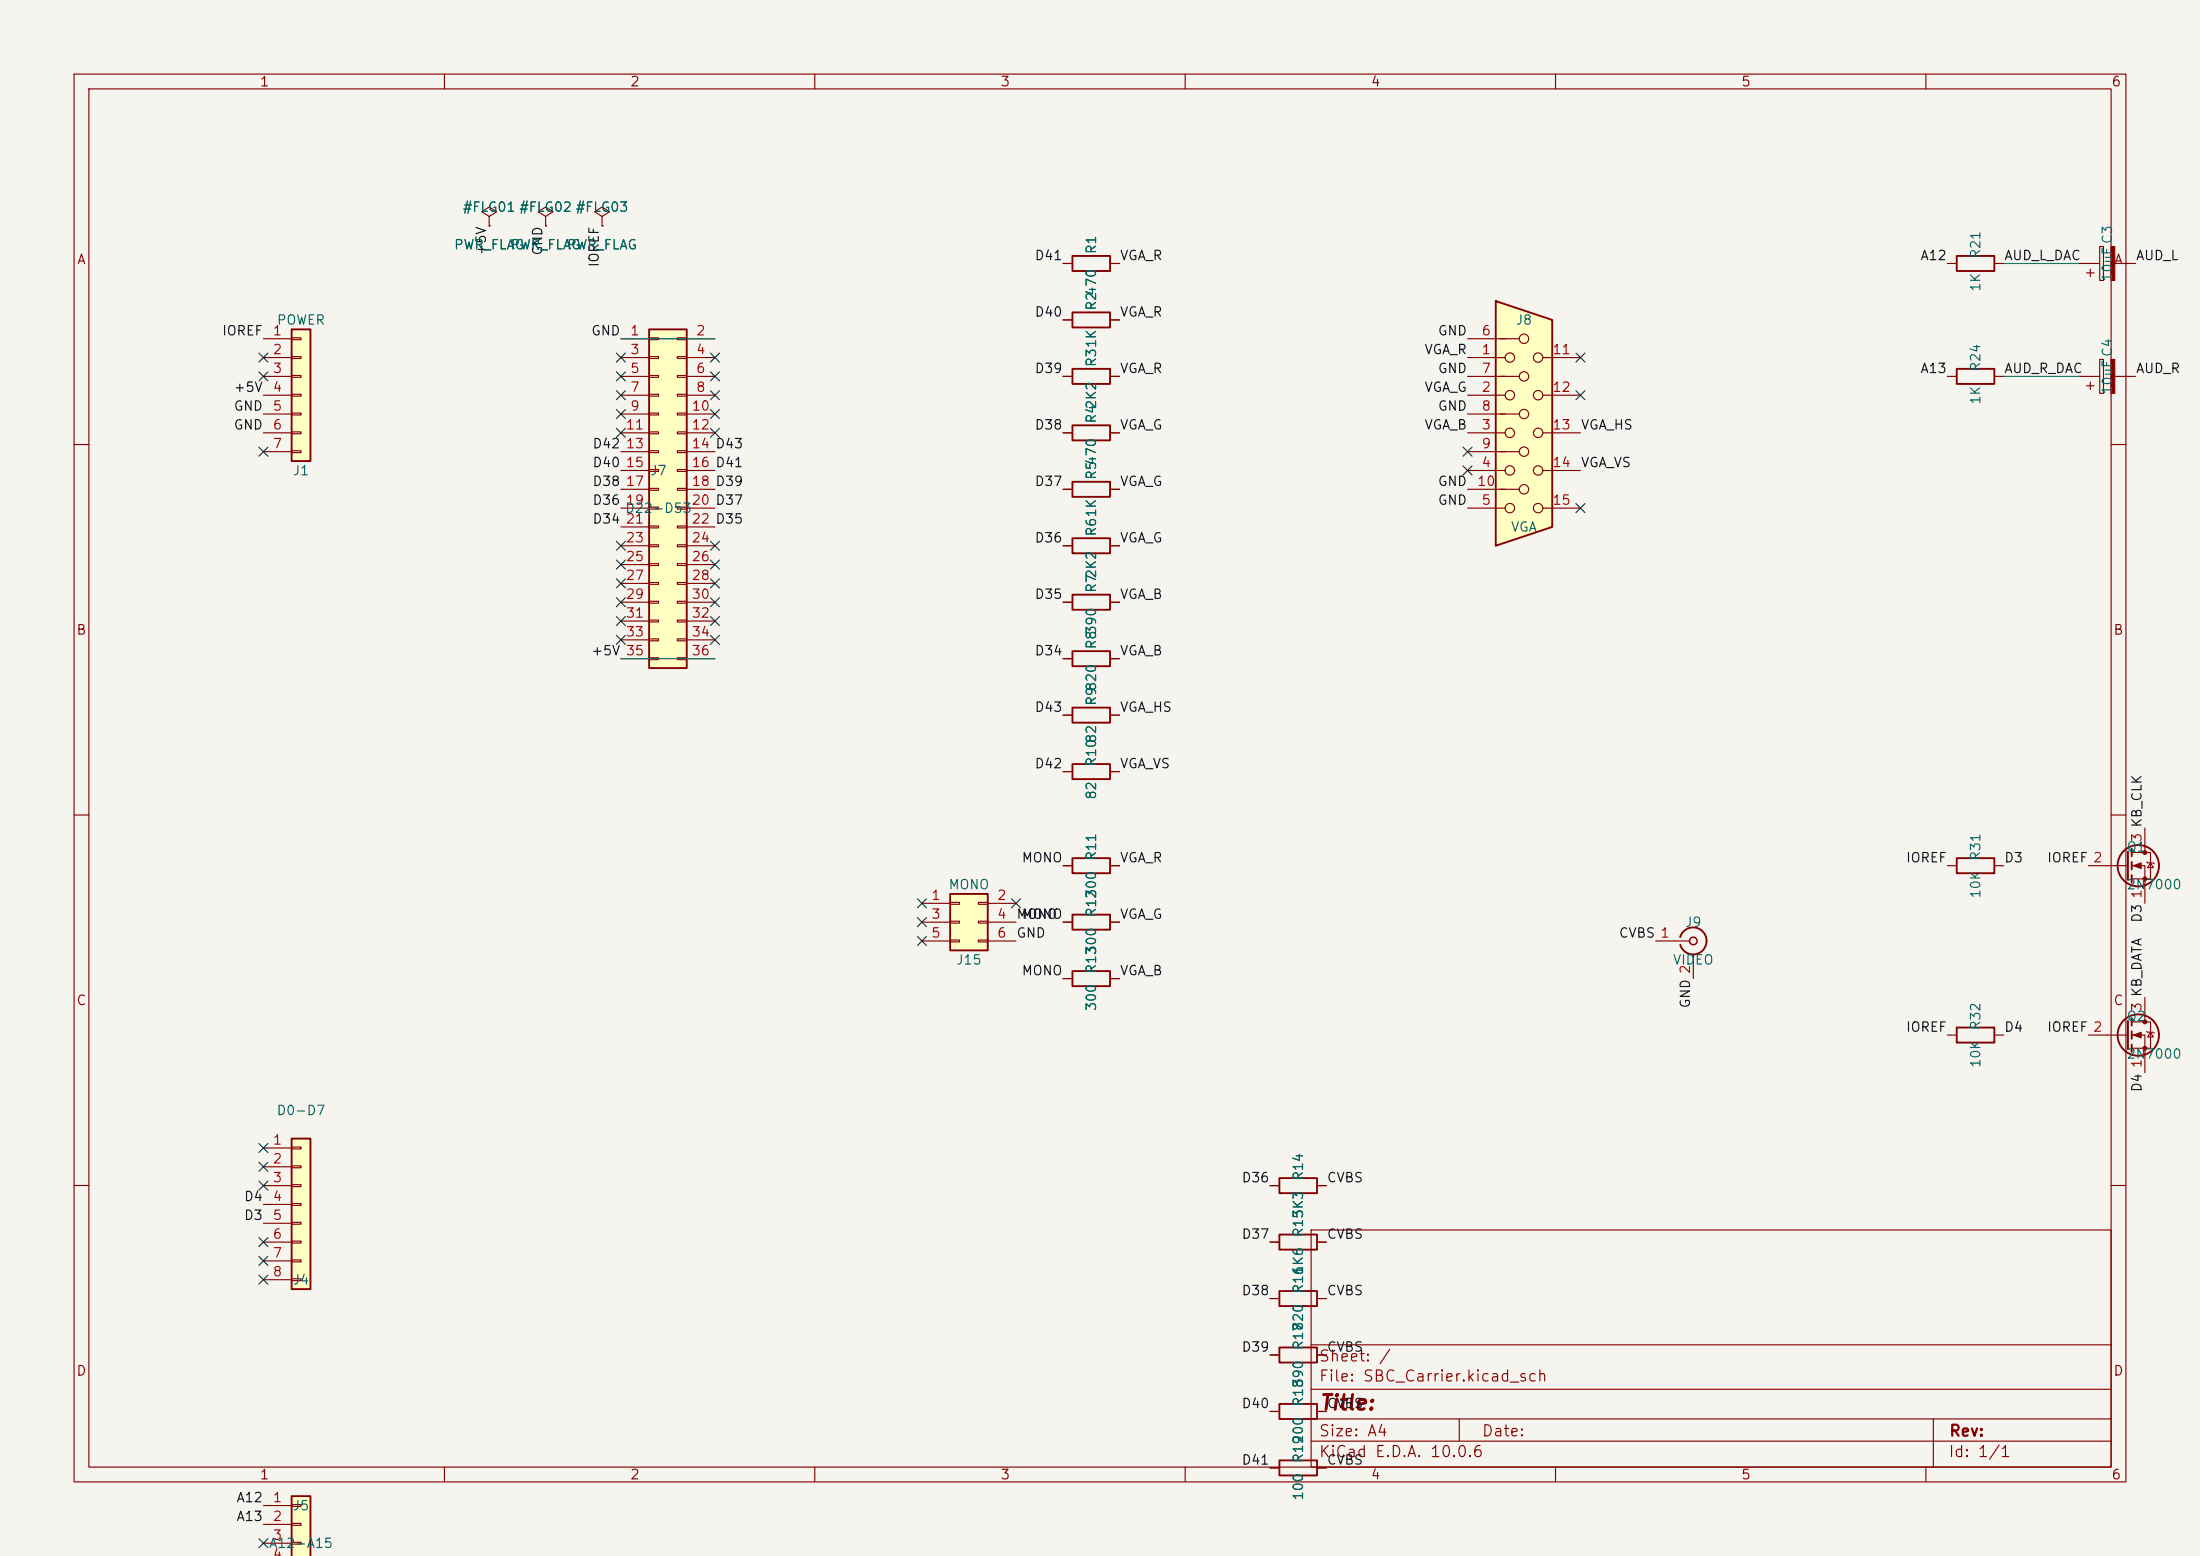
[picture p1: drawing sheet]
<svg xmlns="http://www.w3.org/2000/svg" width="297mm" height="210mm" viewBox="0 0 297 210" stroke-linecap="round" stroke-linejoin="round" font-family="sans-serif">
<path d="M0 0h297v210h-297z" fill="#f5f4ef" stroke="#f5f4ef" stroke-width=".14"/>
<g fill="none" stroke="#840000" stroke-width=".15">
<path d="M10 10h277v190h-277zM12 12h273v186h-273zM60 10v2M110 10v2M160 10v2M210 10v2M260 10v2M66 29.2l1.1-.6-1.1-.7-1 .7 1 .6v1.3M66 30.5h.1M73.7 29.2l1-.6-1-.7-1.1 .7 1.1 .6v1.3M73.7 30.5h.1M81.3 29.2l1-.6-1-.7-1 .7 1 .6v1.3"/>
<path d="M81.3 30.5h.1M143.5 58.4h1.3M143.5 50.8h1.3M149.9 58.4h1.2M149.9 50.8h1.2M10 60h2M143.5 66h1.3M149.9 66h1.2M285 60h2M143.5 96.5h1.3M143.5 88.9h1.3M149.9 96.5h1.2"/>
<path d="M149.9 88.9h1.2M10 110h2M285 110h2M143.5 132.1h1.3M143.5 124.5h1.3M149.9 132.1h1.2M149.9 124.5h1.2M10 160h2M171.4 160h1.3M171.4 175.3h1.3M171.4 167.6h1.3M177 166h108v32h-108z"/>
<path d="M177.8 160h1.3M177.8 175.3h1.3M177.8 167.6h1.3M285 160h2M60 198v2M110 198v2M160 198v2M171.4 182.9h1.3M171.4 198.1h1.3M171.4 190.5h1.3M177 194.5h108M177 191.5h108"/>
<path d="M177 187.5h108M177 181.5h108M177.8 182.9h1.3M177.8 198.1h1.3M177.8 190.5h1.3M197 191.5v3M210 198v2M260 198v2M261 191.5v6.5"/>
</g>
<g fill="none" stroke="#840000" stroke-width=".25">
<path d="M144.8 57.4h5.1v2h-5.1zM144.8 49.8h5.1v2h-5.1zM144.8 65h5.1v2.1h-5.1zM144.8 95.5h5.1v2h-5.1zM144.8 87.9h5.1v2h-5.1zM144.8 131.1h5.1v2h-5.1zM144.8 123.4h5.1v2.1h-5.1zM172.7 159h5.1v2h-5.1zM172.7 174.2h5.1v2.1h-5.1zM172.7 166.6h5.1v2.1h-5.1zM172.7 181.9h5.1v2h-5.1zM172.7 197.1h5.1v2h-5.1z"/>
<path d="M172.7 189.5h5.1v2h-5.1z"/>
</g>
<path d="M128.3 120.7h5v7.6h-5z" fill="#ffffc2"/>
<path d="M128.3 120.7h5v7.6h-5z" fill="none" stroke="#840000" stroke-width=".25"/>
<path d="M124.5 121.9h3.8M124.5 124.5h3.8M124.5 127h3.8M128.3 121.8h1.2v.2h-1.2zM128.3 124.3h1.2v.3h-1.2zM128.3 126.9h1.2v.2h-1.2zM132.1 121.8h1.2v.2h-1.2zM132.1 124.3h1.2v.3h-1.2zM132.1 126.9h1.2v.2h-1.2zM133.3 121.9h3.9M133.3 124.5h3.9M133.3 127h3.9" fill="none" stroke="#840000" stroke-width=".15"/>
<path d="M39.4 201.9h2.5v8.2h-2.5z" fill="#ffffc2"/>
<g fill="none" stroke="#840000" stroke-width=".25">
<path d="M144.8 115.8h5.1v2.1h-5.1zM264.2 115.8h5v2.1h-5zM287.3 114.9v3.8M287.8 114.6v1M287.8 116.3v1M287.8 118.1v1M39.4 210.1v-8.2h2.5v8.2"/>
<circle cx="288.7" cy="116.8" r="2.79"/>
</g>
<g fill="none" stroke="#840000" stroke-width=".15">
<path d="M143.5 116.8h1.3M149.9 116.8h1.2M262.9 116.8h1.3M269.2 116.8h1.3M281.9 116.8h5.4M287.8 115.1h2.5v3.5h-2.5M287.8 116.8h1.8v5.1M289.6 111.8v3.3M289.8 116.3l.1 .2h.8l.1 .1M290.3 116.5l.4 .6h-.8zM35.6 203.2h3.8M35.6 205.7h3.8"/>
<path d="M35.6 208.3h3.8M39.4 203.1h1.2v.2h-1.2zM39.4 205.6h1.2v.3h-1.2zM39.4 208.2h1.2v.2h-1.2z"/>
</g>
<g fill="#840000" stroke="#840000" stroke-width=".15">
<path d="M288 116.8l1.1-.3v.7z"/>
<circle cx="289.6" cy="115.1" r=".25"/>
<circle cx="289.6" cy="118.6" r=".25"/>
</g>
<path d="M201.9 40.6l7.6 2.6v27.9l-7.6 2.6z" fill="#ffffc2"/>
<path d="M201.9 40.6l7.6 2.6v27.9l-7.6 2.6zM144.8 103.1h5.1v2.1h-5.1z" fill="none" stroke="#840000" stroke-width=".25"/>
<g fill="none" stroke="#840000" stroke-width=".15">
<path d="M198.1 50.8h7M198.1 45.7h7M198.1 55.9h7M198.1 48.3h5.1M198.1 53.3h5.1M198.1 58.4h5.1M208.3 48.3h5.1M208.3 53.3h5.1M208.3 58.4h5.1M198.1 61h7M198.1 66h7M198.1 63.5h5.1"/>
<path d="M198.1 68.6h5.1M208.3 63.5h5.1M208.3 68.6h5.1M143.5 104.1h1.3M149.9 104.1h1.2"/>
<circle cx="203.8" cy="48.3" r=".63"/>
<circle cx="203.8" cy="53.3" r=".63"/>
<circle cx="203.8" cy="58.4" r=".63"/>
<circle cx="205.7" cy="50.8" r=".63"/>
<circle cx="205.7" cy="45.7" r=".63"/>
<circle cx="205.7" cy="55.9" r=".63"/>
<circle cx="207.6" cy="58.4" r=".63"/>
<circle cx="207.6" cy="48.3" r=".63"/>
<circle cx="207.6" cy="53.3" r=".63"/>
<circle cx="203.8" cy="63.5" r=".63"/>
<circle cx="203.8" cy="68.6" r=".63"/>
<circle cx="205.7" cy="66" r=".63"/>
<circle cx="205.7" cy="61" r=".63"/>
<circle cx="207.6" cy="63.5" r=".63"/>
<circle cx="207.6" cy="68.6" r=".63"/>
</g>
<path d="M39.4 44.5h2.5v17.7h-2.5z" fill="#ffffc2"/>
<path d="M264.2 34.5h5v2.1h-5zM39.4 44.5h2.5v17.7h-2.5zM144.8 42.2h5.1v2h-5.1zM264.2 49.8h5v2h-5zM144.8 80.3h5.1v2h-5.1zM226.8 126.5a1.81 1.81 0 0 1 2.8-1 1.81 1.81 0 0 1 0 3 1.81 1.81 0 0 1-2.8-1M264.2 138.7h5v2h-5z" fill="none" stroke="#840000" stroke-width=".25"/>
<g fill="none" stroke="#840000" stroke-width=".15">
<path d="M262.9 35.6h1.3M269.2 35.6h1.3M280.7 35.6h2.8M281.7 36.8h1M282.2 36.3v1M283.5 33.3h.5v4.5h-.5zM285.5 35.6h2.8M35.6 45.7h3.8M35.6 48.3h3.8M35.6 50.8h3.8M35.6 53.3h3.8M35.6 55.9h3.8"/>
<path d="M35.6 58.4h3.8M39.4 45.6h1.2v.2h-1.2zM39.4 48.1h1.2v.3h-1.2zM39.4 50.7h1.2v.2h-1.2zM39.4 53.2h1.2v.3h-1.2zM39.4 55.8h1.2v.2h-1.2zM39.4 58.3h1.2v.2h-1.2zM143.5 43.2h1.3M149.9 43.2h1.2M262.9 50.8h1.3M269.2 50.8h1.3M280.7 50.8h2.8"/>
<path d="M281.7 52.1h1M282.2 51.6v1M283.5 48.5h.5v4.6h-.5zM285.5 50.8h2.8M35.6 61h3.8M39.4 60.8h1.2v.3h-1.2zM143.5 81.3h1.3M149.9 81.3h1.2M223.5 127h4.6M228.6 128.8v3.3M262.9 139.7h1.3M269.2 139.7h1.3"/>
</g>
<circle cx="228.6" cy="127" r=".51" fill="none" stroke="#840000" stroke-width=".2"/>
<g fill="#840000" stroke="#840000" stroke-width=".15">
<path d="M285 48.5h.5v4.6h-.5z"/>
<path d="M285 33.3h.5v4.5h-.5z"/>
</g>
<path d="M39.4 153.7h2.5v20.3h-2.5z" fill="#ffffc2"/>
<g fill="none" stroke="#840000" stroke-width=".25">
<path d="M144.8 34.5h5.1v2.1h-5.1zM144.8 72.6h5.1v2.1h-5.1zM287.3 137.8v3.8M287.8 137.4v1M287.8 139.2v1M39.4 153.7h2.5v20.3h-2.5zM287.8 141v1"/>
<circle cx="288.7" cy="139.7" r="2.79"/>
</g>
<g fill="none" stroke="#840000" stroke-width=".15">
<path d="M143.5 35.6h1.3M149.9 35.6h1.2M143.5 73.7h1.3M149.9 73.7h1.2M281.9 139.7h5.4M287.8 137.9h2.5v3.6h-2.5M287.8 139.7h1.8v5.1M289.6 134.6v3.3M289.8 139.2l.1 .1h.8l.1 .1M290.3 139.3l.4 .7h-.8zM35.6 154.9h3.8M35.6 157.5h3.8"/>
<path d="M39.4 154.8h1.2v.3h-1.2zM39.4 157.4h1.2v.2h-1.2zM39.4 159.9h1.2v.2h-1.2zM35.6 160h3.8M35.6 162.6h3.8M35.6 165.1h3.8M35.6 167.6h3.8M35.6 170.2h3.8M35.6 172.7h3.8M39.4 162.4h1.2v.3h-1.2zM39.4 165h1.2v.2h-1.2zM39.4 167.5h1.2v.3h-1.2z"/>
<path d="M39.4 170.1h1.2v.2h-1.2zM39.4 172.6h1.2v.2h-1.2z"/>
</g>
<g fill="#840000" stroke="#840000" stroke-width=".15">
<path d="M288 139.7l1.1-.4v.8z"/>
<circle cx="289.6" cy="137.9" r=".25"/>
<circle cx="289.6" cy="141.5" r=".25"/>
</g>
<path d="M87.6 44.5h5.1v45.7h-5.1z" fill="#ffffc2"/>
<path d="M87.6 44.5h5.1v45.7h-5.1z" fill="none" stroke="#840000" stroke-width=".25"/>
<g fill="none" stroke="#840000" stroke-width=".15">
<path d="M66 30.5h.1M73.7 30.5h.1M81.3 30.5h.1M143.5 35.6h1.3M149.9 35.6h1.2M83.8 45.7h3.8M83.8 48.3h3.8M83.8 50.8h3.8M83.8 53.3h3.8M83.8 55.9h3.8M83.8 58.4h3.8M87.6 45.6h1.3v.2h-1.3z"/>
<path d="M87.6 48.1h1.3v.3h-1.3zM87.6 50.7h1.3v.2h-1.3zM87.6 53.2h1.3v.3h-1.3zM87.6 55.8h1.3v.2h-1.3zM87.6 58.3h1.3v.2h-1.3zM91.4 45.6h1.3v.2h-1.3zM91.4 48.1h1.3v.3h-1.3zM91.4 50.7h1.3v.2h-1.3zM91.4 53.2h1.3v.3h-1.3zM91.4 55.8h1.3v.2h-1.3zM91.4 58.3h1.3v.2h-1.3zM92.7 45.7h3.8"/>
<path d="M92.7 48.3h3.8M92.7 50.8h3.8M92.7 53.3h3.8M92.7 55.9h3.8M92.7 58.4h3.8M143.5 50.8h1.3M143.5 58.4h1.3M143.5 43.2h1.3M149.9 50.8h1.2M149.9 58.4h1.2M149.9 43.2h1.2M83.8 61h3.8"/>
<path d="M83.8 63.5h3.8M83.8 66h3.8M83.8 68.6h3.8M83.8 71.1h3.8M83.8 73.7h3.8M83.8 76.2h3.8M83.8 78.7h3.8M87.6 60.8h1.3v.3h-1.3zM87.6 63.4h1.3v.2h-1.3zM87.6 65.9h1.3v.3h-1.3zM87.6 68.5h1.3v.2h-1.3zM87.6 71h1.3v.2h-1.3z"/>
<path d="M87.6 73.5h1.3v.3h-1.3zM87.6 76.1h1.3v.2h-1.3zM87.6 78.6h1.3v.3h-1.3zM91.4 60.8h1.3v.3h-1.3zM91.4 63.4h1.3v.2h-1.3zM91.4 65.9h1.3v.3h-1.3zM91.4 68.5h1.3v.2h-1.3zM91.4 71h1.3v.2h-1.3zM91.4 73.5h1.3v.3h-1.3zM91.4 76.1h1.3v.2h-1.3zM91.4 78.6h1.3v.3h-1.3zM92.7 61h3.8"/>
<path d="M92.7 63.5h3.8M92.7 66h3.8M92.7 68.6h3.8M92.7 71.1h3.8M92.7 73.7h3.8M92.7 76.2h3.8M92.7 78.7h3.8M143.5 66h1.3M143.5 73.7h1.3M149.9 66h1.2M149.9 73.7h1.2M83.8 81.3h3.8"/>
<path d="M83.8 83.8h3.8M83.8 86.4h3.8M83.8 88.9h3.8M87.6 81.2h1.3v.2h-1.3zM87.6 83.7h1.3v.2h-1.3zM87.6 86.2h1.3v.3h-1.3zM87.6 88.8h1.3v.2h-1.3zM91.4 81.2h1.3v.2h-1.3zM91.4 83.7h1.3v.2h-1.3zM91.4 86.2h1.3v.3h-1.3zM91.4 88.8h1.3v.2h-1.3zM92.7 81.3h3.8"/>
<path d="M92.7 83.8h3.8M92.7 86.4h3.8M92.7 88.9h3.8M143.5 81.3h1.3M143.5 88.9h1.3M143.5 96.5h1.3M149.9 81.3h1.2M149.9 88.9h1.2M149.9 96.5h1.2M143.5 104.1h1.3M143.5 116.8h1.3M149.9 104.1h1.2"/>
<path d="M149.9 116.8h1.2M143.5 124.5h1.3M143.5 132.1h1.3M149.9 124.5h1.2M149.9 132.1h1.2M171.4 160h1.3M171.4 167.6h1.3M171.4 175.3h1.3M177.8 160h1.3M177.8 167.6h1.3M177.8 175.3h1.3M171.4 190.5h1.3"/>
<path d="M171.4 198.1h1.3M171.4 182.9h1.3M177.8 190.5h1.3M177.8 198.1h1.3M177.8 182.9h1.3"/>
</g>
<path d="M270.5 35.6h10.2M83.8 45.7h12.7M270.5 50.8h10.2M83.8 88.9h12.7" fill="none" stroke="#009600" stroke-width=".15"/>
<g fill="none" stroke="#000084" stroke-width=".15">
<path d="M35 47.7l1.2 1.2M35 50.2l1.2 1.2M36.2 47.7l-1.2 1.2M36.2 50.2l-1.2 1.2M83.2 57.8l1.2 1.2M83.2 50.2l1.2 1.2M83.2 47.7l1.2 1.2M83.2 52.7l1.2 1.2M83.2 55.3l1.2 1.2M84.4 57.8l-1.2 1.2M84.4 50.2l-1.2 1.2M84.4 47.7l-1.2 1.2"/>
<path d="M84.4 52.7l-1.2 1.2M84.4 55.3l-1.2 1.2M95.9 57.8l1.2 1.2M95.9 47.7l1.2 1.2M95.9 52.7l1.2 1.2M95.9 50.2l1.2 1.2M95.9 55.3l1.2 1.2M97.1 57.8l-1.2 1.2M97.1 47.7l-1.2 1.2M97.1 52.7l-1.2 1.2M97.1 50.2l-1.2 1.2M97.1 55.3l-1.2 1.2"/>
<path d="M212.8 52.7l1.2 1.2M212.8 47.7l1.2 1.2M214 52.7l-1.2 1.2M214 47.7l-1.2 1.2M35 60.4l1.2 1.2M36.2 60.4l-1.2 1.2M83.2 75.6l1.2 1.2M83.2 78.1l1.2 1.2M83.2 73.1l1.2 1.2M84.4 75.6l-1.2 1.2M84.4 78.1l-1.2 1.2M84.4 73.1l-1.2 1.2"/>
<path d="M95.9 75.6l1.2 1.2M95.9 78.1l1.2 1.2M95.9 73.1l1.2 1.2M97.1 75.6l-1.2 1.2M97.1 78.1l-1.2 1.2M97.1 73.1l-1.2 1.2M197.5 60.4l1.2 1.2M197.5 62.9l1.2 1.2M198.7 60.4l-1.2 1.2M198.7 62.9l-1.2 1.2M212.8 68l1.2 1.2M214 68l-1.2 1.2"/>
<path d="M83.2 80.7l1.2 1.2M83.2 85.8l1.2 1.2M83.2 83.2l1.2 1.2M84.4 80.7l-1.2 1.2M84.4 85.8l-1.2 1.2M84.4 83.2l-1.2 1.2M95.9 80.7l1.2 1.2M95.9 83.2l1.2 1.2M95.9 85.8l1.2 1.2M97.1 80.7l-1.2 1.2M97.1 83.2l-1.2 1.2M97.1 85.8l-1.2 1.2"/>
<path d="M123.9 126.4l1.2 1.2M123.9 121.3l1.2 1.2M123.9 123.9l1.2 1.2M125.1 126.4l-1.2 1.2M125.1 121.3l-1.2 1.2M125.1 123.9l-1.2 1.2M136.6 121.3l1.2 1.2M137.8 121.3l-1.2 1.2M35 156.9l1.2 1.2M35 154.3l1.2 1.2M35 159.4l1.2 1.2M36.2 156.9l-1.2 1.2"/>
<path d="M36.2 154.3l-1.2 1.2M36.2 159.4l-1.2 1.2M35 172.1l1.2 1.2M35 169.6l1.2 1.2M35 167l1.2 1.2M36.2 172.1l-1.2 1.2M36.2 169.6l-1.2 1.2M36.2 167l-1.2 1.2M35 207.7l1.2 1.2M36.2 207.7l-1.2 1.2"/>
</g>
<text font-size="2" fill="#840000" x="178" y="190.8">Title:</text>
<g font-size="1.5" fill="#840000">
<text x="178" y="184.1">Sheet: /</text>
<text x="178" y="186.8">File: SBC_Carrier.kicad_sch</text>
<text x="178" y="197">KiCad E.D.A. 10.0.6</text>
<text x="178" y="194.2">Size: A4</text>
<text x="200" y="194.2">Date:</text>
<text x="263" y="197">Id: 1/1</text>
<text x="263" y="194.2">Rev:</text>
</g>
<g font-size="1.3" fill="#840000">
<text x="35" y="12">1</text>
<text x="85" y="12">2</text>
<text x="135" y="12">3</text>
<text x="185" y="12">4</text>
<text x="235" y="12">5</text>
<text x="285" y="12">6</text>
<text x="10.3" y="36">A</text>
<text x="285.3" y="36">A</text>
<text x="10.2" y="86">B</text>
<text x="285.2" y="86">B</text>
<text x="10.2" y="136">C</text>
<text x="285.2" y="136">C</text>
<text x="10.2" y="186">D</text>
<text x="285.2" y="186">D</text>
<text x="35" y="200">1</text>
<text x="85" y="200">2</text>
<text x="135" y="200">3</text>
<text x="185" y="200">4</text>
<text x="235" y="200">5</text>
<text x="285" y="200">6</text>
</g>
<g font-size="1.3" fill="#006464">
<text x="62.4" y="28.9">#FLG01 #FLG02 #FLG03</text>
<text x="61.2" y="34">PWR_FLAG</text>
<text x="68.8" y="34">PWR_FLAG</text>
<text x="76.4" y="34">PWR_FLAG</text>
<text x="148.3" y="34.4" transform="rotate(-90 148.3 34.4)">R1</text>
<text x="267.7" y="35" transform="rotate(-90 267.7 35)">R21</text>
<text x="148.3" y="40" transform="rotate(-90 148.3 40)">470</text>
<text x="267.7" y="39.5" transform="rotate(-90 267.7 39.5)">1K</text>
<text x="285.4" y="38.1" transform="rotate(-90 285.4 38.1)">10uF C3</text>
<text x="37.3" y="44.1">POWER</text>
<text x="148.3" y="42" transform="rotate(-90 148.3 42)">R2</text>
<text x="204.5" y="44.1">J8</text>
<text x="148.3" y="49.6" transform="rotate(-90 148.3 49.6)">R31K</text>
<text x="267.7" y="50.2" transform="rotate(-90 267.7 50.2)">R24</text>
<text x="285.4" y="53.4" transform="rotate(-90 285.4 53.4)">10uF C4</text>
<text x="148.3" y="57.2" transform="rotate(-90 148.3 57.2)">R4</text>
<text x="148.3" y="55.3" transform="rotate(-90 148.3 55.3)">2K2</text>
<text x="267.7" y="54.7" transform="rotate(-90 267.7 54.7)">1K</text>
<text x="39.4" y="64.5">J1</text>
<text x="87.7" y="64.5">J7</text>
<text x="148.3" y="64.9" transform="rotate(-90 148.3 64.9)">R5</text>
<text x="148.3" y="62.9" transform="rotate(-90 148.3 62.9)">470</text>
<text x="84.3" y="69.5">D22-D53</text>
<text x="148.3" y="72.5" transform="rotate(-90 148.3 72.5)">R61K</text>
<text x="203.9" y="72.1">VGA</text>
<text x="148.3" y="80.1" transform="rotate(-90 148.3 80.1)">R7</text>
<text x="148.3" y="78.2" transform="rotate(-90 148.3 78.2)">2K2</text>
<text x="148.3" y="87.7" transform="rotate(-90 148.3 87.7)">R8</text>
<text x="148.3" y="85.8" transform="rotate(-90 148.3 85.8)">390</text>
<text x="148.3" y="95.3" transform="rotate(-90 148.3 95.3)">R9</text>
<text x="148.3" y="93.4" transform="rotate(-90 148.3 93.4)">820</text>
<text x="148.3" y="100.4" transform="rotate(-90 148.3 100.4)">82</text>
<text x="148.3" y="103.6" transform="rotate(-90 148.3 103.6)">R10</text>
<text x="148.3" y="108" transform="rotate(-90 148.3 108)">82</text>
<text x="148.3" y="116.3" transform="rotate(-90 148.3 116.3)">R11</text>
<text x="267.7" y="116.3" transform="rotate(-90 267.7 116.3)">R31</text>
<text x="287" y="115.3">Q1</text>
<text x="128" y="120.3">MONO</text>
<text x="148.3" y="123.9" transform="rotate(-90 148.3 123.9)">R12</text>
<text x="148.3" y="121.3" transform="rotate(-90 148.3 121.3)">300</text>
<text x="227.4" y="125.4">J9</text>
<text x="267.7" y="121.4" transform="rotate(-90 267.7 121.4)">10K</text>
<text x="287" y="120.3">2N7000</text>
<text x="129" y="130.5">J15</text>
<text x="148.3" y="131.5" transform="rotate(-90 148.3 131.5)">R13</text>
<text x="148.3" y="128.9" transform="rotate(-90 148.3 128.9)">300</text>
<text x="225.8" y="130.5">VIDEO</text>
<text x="148.3" y="136.6" transform="rotate(-90 148.3 136.6)">300</text>
<text x="267.7" y="139.1" transform="rotate(-90 267.7 139.1)">R32</text>
<text x="287" y="138.1">Q2</text>
<text x="287" y="143.2">2N7000</text>
<text x="267.7" y="144.2" transform="rotate(-90 267.7 144.2)">10K</text>
<text x="37.2" y="150.8">D0-D7</text>
<text x="176.2" y="159.5" transform="rotate(-90 176.2 159.5)">R14</text>
<text x="176.2" y="167.1" transform="rotate(-90 176.2 167.1)">R15</text>
<text x="176.2" y="164.5" transform="rotate(-90 176.2 164.5)">3K3</text>
<text x="39.4" y="173.7">J4</text>
<text x="176.2" y="172.2" transform="rotate(-90 176.2 172.2)">1K6</text>
<text x="176.2" y="179.7" transform="rotate(-90 176.2 179.7)">820</text>
<text x="176.2" y="174.7" transform="rotate(-90 176.2 174.7)">R16</text>
<text x="176.2" y="182.3" transform="rotate(-90 176.2 182.3)">R17</text>
<text x="176.2" y="189.9" transform="rotate(-90 176.2 189.9)">R18</text>
<text x="176.2" y="187.4" transform="rotate(-90 176.2 187.4)">390</text>
<text x="176.2" y="197.6" transform="rotate(-90 176.2 197.6)">R19</text>
<text x="176.2" y="195" transform="rotate(-90 176.2 195)">200</text>
<text x="176.2" y="202.6" transform="rotate(-90 176.2 202.6)">100</text>
<text x="36.2" y="209.2">A12-A15</text>
<text x="39.4" y="204.2">J5</text>
</g>
<g font-size="1.3" fill="#0f0f0f">
<text x="65.9" y="34.6" transform="rotate(-90 65.9 34.6)">+5V</text>
<text x="73.5" y="34.6" transform="rotate(-90 73.5 34.6)">GND</text>
<text x="139.6" y="35.4">D41</text>
<text x="151.1" y="35.4">VGA_R</text>
<text x="259.2" y="35.4">A12</text>
<text x="270.5" y="35.4">AUD_L_DAC</text>
<text x="288.3" y="35.4">AUD_L</text>
<text x="81.2" y="36.2" transform="rotate(-90 81.2 36.2)">IOREF</text>
<text x="29.9" y="45.6">IOREF</text>
<text x="79.7" y="45.6">GND</text>
<text x="139.6" y="43.1">D40</text>
<text x="151.1" y="43.1">VGA_R</text>
<text x="194" y="45.6">GND</text>
<text x="31.5" y="53.2">+5V</text>
<text x="139.6" y="50.7">D39</text>
<text x="151.1" y="50.7">VGA_R</text>
<text x="192.2" y="48.1">VGA_R</text>
<text x="192.2" y="53.2">VGA_G</text>
<text x="194" y="50.7">GND</text>
<text x="259.2" y="50.7">A13</text>
<text x="270.5" y="50.7">AUD_R_DAC</text>
<text x="288.3" y="50.7">AUD_R</text>
<text x="31.5" y="55.8">GND</text>
<text x="31.5" y="58.3">GND</text>
<text x="139.6" y="58.3">D38</text>
<text x="151.1" y="58.3">VGA_G</text>
<text x="192.2" y="58.3">VGA_B</text>
<text x="194" y="55.8">GND</text>
<text x="213.3" y="58.3">VGA_HS</text>
<text x="79.9" y="60.8">D42</text>
<text x="79.9" y="63.4">D40</text>
<text x="79.9" y="65.9">D38</text>
<text x="139.6" y="65.9">D37</text>
<text x="151.1" y="65.9">VGA_G</text>
<text x="194" y="65.9">GND</text>
<text x="213.3" y="63.4">VGA_VS</text>
<text x="79.9" y="68.5">D36</text>
<text x="79.9" y="71">D34</text>
<text x="194" y="68.5">GND</text>
<text x="139.6" y="73.5">D36</text>
<text x="151.1" y="73.5">VGA_G</text>
<text x="139.6" y="81.2">D35</text>
<text x="151.1" y="81.2">VGA_B</text>
<text x="79.7" y="88.8">+5V 35</text>
<text x="139.6" y="88.8">D34</text>
<text x="151.1" y="88.8">VGA_B</text>
<text x="139.6" y="96.4">D43</text>
<text x="151.1" y="96.4">VGA_HS</text>
<text x="139.6" y="104">D42</text>
<text x="151.1" y="104">VGA_VS</text>
<text x="137.8" y="116.7">MONO</text>
<text x="151.1" y="116.7">VGA_R</text>
<text x="257.2" y="116.7">IOREF</text>
<text x="270.5" y="116.7">D3</text>
<text x="276.3" y="116.7">IOREF 2</text>
<text x="137.1" y="124.3">MONO</text>
<text x="137.8" y="124.3">MONO</text>
<text x="151.1" y="124.3">VGA_G</text>
<text x="289.4" y="124.6" transform="rotate(-90 289.4 124.6)">D3</text>
<text x="137.1" y="126.9">GND</text>
<text x="137.8" y="132">MONO</text>
<text x="151.1" y="132">VGA_B</text>
<text x="218.5" y="126.9">CVBS 1</text>
<text x="228.5" y="136.2" transform="rotate(-90 228.5 136.2)">GND 2</text>
<text x="257.2" y="139.6">IOREF</text>
<text x="270.5" y="139.6">D4</text>
<text x="276.3" y="139.6">IOREF 2</text>
<text x="289.4" y="147.5" transform="rotate(-90 289.4 147.5)">D4</text>
<text x="167.5" y="159.9">D36</text>
<text x="179" y="159.9">CVBS</text>
<text x="32.9" y="162.4">D4</text>
<text x="32.9" y="165">D3</text>
<text x="167.5" y="167.5">D37</text>
<text x="179" y="167.5">CVBS</text>
<text x="167.5" y="175.1">D38</text>
<text x="179" y="175.1">CVBS</text>
<text x="167.5" y="182.8">D39</text>
<text x="179" y="182.8">CVBS</text>
<text x="167.5" y="190.4">D40</text>
<text x="179" y="190.4">CVBS</text>
<text x="167.5" y="198">D41</text>
<text x="179" y="198">CVBS</text>
<text x="31.8" y="203.1">A12</text>
<text x="31.8" y="205.6">A13</text>
</g>
<g font-size="1.3" fill="#a90000">
<text x="36.7" y="45.6">1</text>
<text x="85" y="45.6">1</text>
<text x="93.9" y="45.6">2</text>
<text x="199.9" y="45.6">6</text>
<text x="36.7" y="48.1">2</text>
<text x="36.7" y="50.7">3</text>
<text x="36.7" y="53.2">4</text>
<text x="85" y="48.1">3</text>
<text x="85" y="50.7">5</text>
<text x="85" y="53.2">7</text>
<text x="93.9" y="48.1">4</text>
<text x="93.9" y="50.7">6</text>
<text x="93.9" y="53.2">8</text>
<text x="199.9" y="48.1">1</text>
<text x="199.9" y="53.2">2</text>
<text x="199.9" y="50.7">7</text>
<text x="209.5" y="48.1">11</text>
<text x="209.5" y="53.2">12</text>
<text x="36.7" y="55.7">5</text>
<text x="36.7" y="58.3">6</text>
<text x="84.4" y="58.3">11</text>
<text x="85" y="55.7">9</text>
<text x="93.3" y="55.7">10</text>
<text x="93.3" y="58.3">12</text>
<text x="199.9" y="58.3">3</text>
<text x="199.9" y="55.7">8</text>
<text x="209.5" y="58.3">13</text>
<text x="36.7" y="60.8">7</text>
<text x="84.4" y="60.8">13</text>
<text x="84.4" y="63.4">15</text>
<text x="84.4" y="65.9">17</text>
<text x="93.3" y="60.8">14 D43</text>
<text x="93.3" y="63.4">16 D41</text>
<text x="93.3" y="65.9">18 D39</text>
<text x="199.3" y="65.9">10</text>
<text x="199.9" y="63.4">4</text>
<text x="199.9" y="60.8">9</text>
<text x="209.5" y="63.4">14</text>
<text x="84.4" y="68.4">19</text>
<text x="84.4" y="71">21</text>
<text x="93.3" y="68.4">20 D37</text>
<text x="93.3" y="71">22 D35</text>
<text x="199.9" y="68.4">5</text>
<text x="209.5" y="68.4">15</text>
<text x="84.4" y="73.5">23</text>
<text x="84.4" y="76.1">25</text>
<text x="93.3" y="73.5">24</text>
<text x="93.3" y="76.1">26</text>
<text x="84.4" y="78.6">27</text>
<text x="84.4" y="81.1">29</text>
<text x="84.4" y="83.7">31</text>
<text x="93.3" y="78.6">28</text>
<text x="93.3" y="81.1">30</text>
<text x="93.3" y="83.7">32</text>
<text x="84.4" y="86.2">33</text>
<text x="93.3" y="86.2">34</text>
<text x="93.3" y="88.8">36</text>
<text x="289.4" y="113.8" transform="rotate(-90 289.4 113.8)">3 KB_CLK</text>
<text x="125.6" y="121.8">1</text>
<text x="125.6" y="124.3">3</text>
<text x="134.5" y="121.8">2</text>
<text x="134.5" y="124.3">4</text>
<text x="289.4" y="121.4" transform="rotate(-90 289.4 121.4)">1</text>
<text x="125.6" y="126.9">5</text>
<text x="134.5" y="126.9">6</text>
<text x="289.4" y="136.6" transform="rotate(-90 289.4 136.6)">3 KB_DATA</text>
<text x="289.4" y="144.2" transform="rotate(-90 289.4 144.2)">1</text>
<text x="36.7" y="154.8">1</text>
<text x="36.7" y="157.3">2</text>
<text x="36.7" y="159.9">3</text>
<text x="36.7" y="162.4">4</text>
<text x="36.7" y="165">5</text>
<text x="36.7" y="167.5">6</text>
<text x="36.7" y="170">7</text>
<text x="36.7" y="172.6">8</text>
<text x="36.7" y="203.1">1</text>
<text x="36.7" y="205.6">2</text>
<text x="36.7" y="208.1">3</text>
<text x="36.7" y="210.7">4</text>
</g>
</svg>
